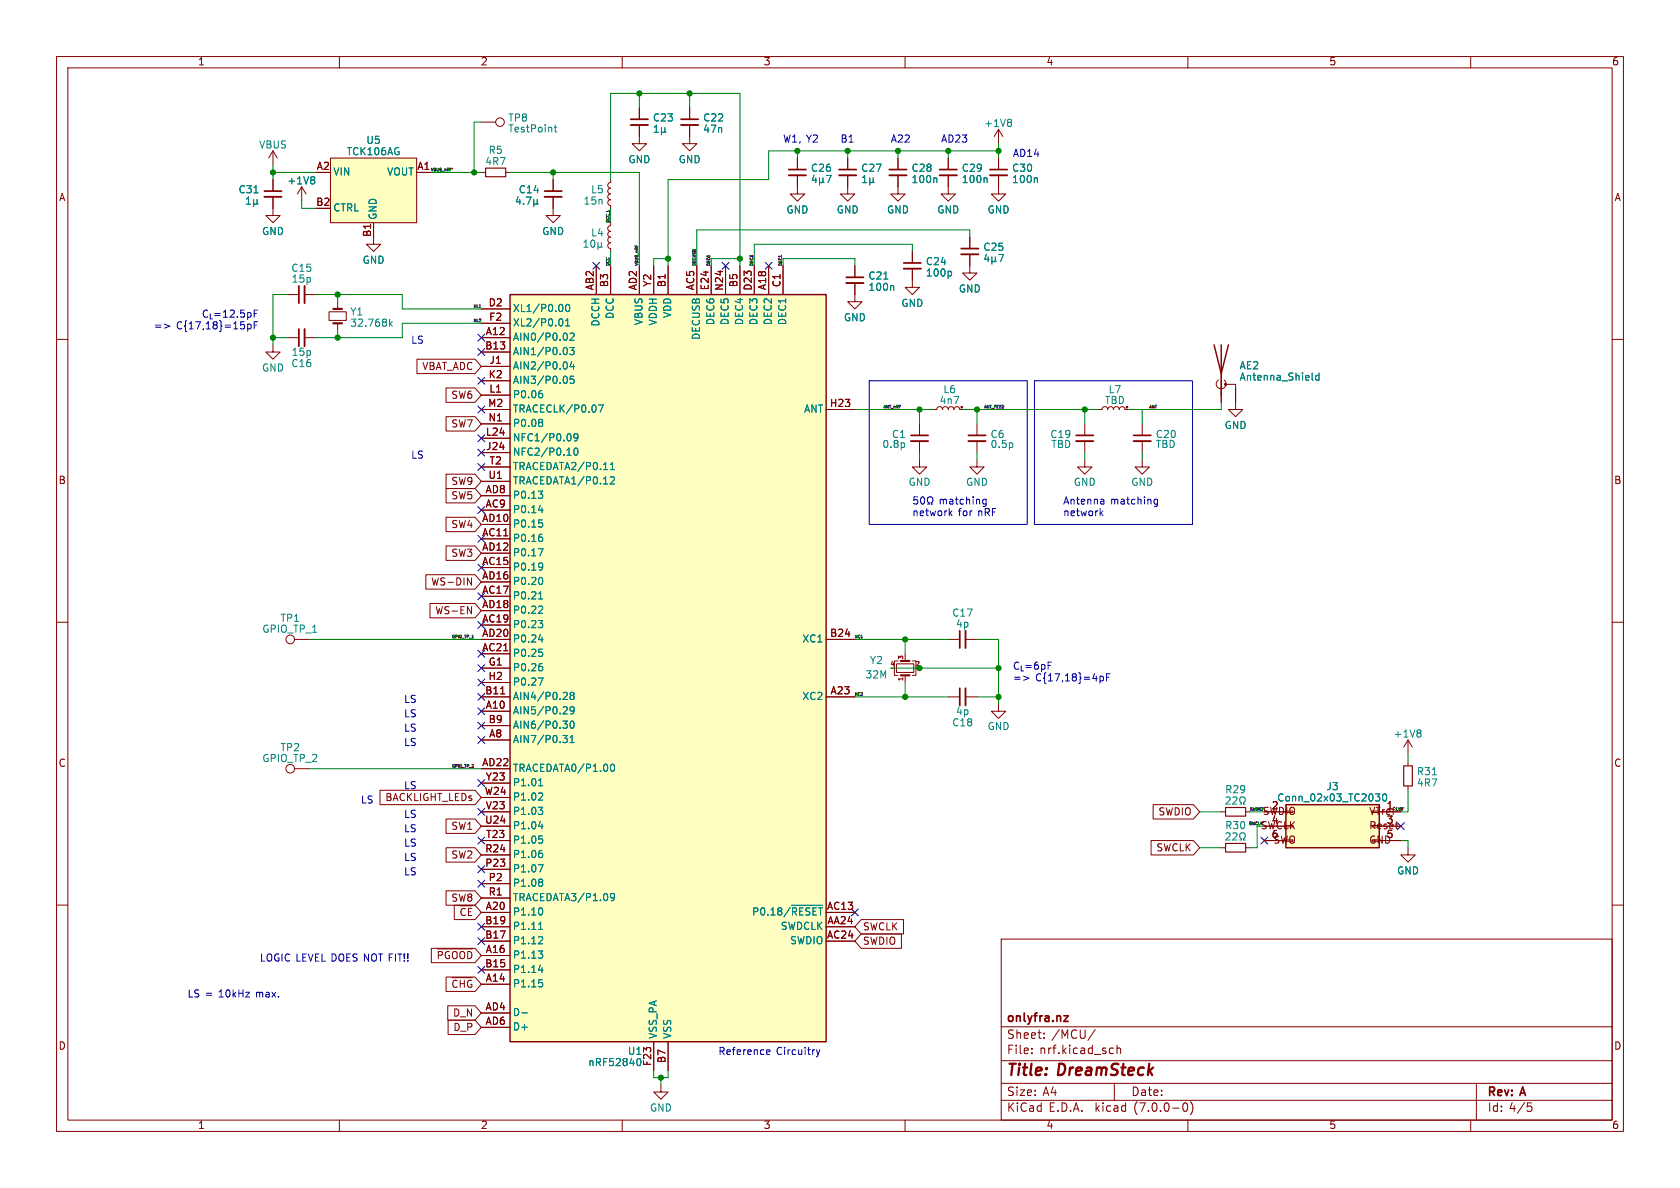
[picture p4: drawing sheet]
<svg xmlns="http://www.w3.org/2000/svg" width="297mm" height="210mm" viewBox="0 0 297 210" stroke-linecap="round" stroke-linejoin="round" font-family="sans-serif">
<g fill="none" stroke="#840000" stroke-width=".18">
<path d="M10 10h277v190h-277zM12 12h273v186h-273zM60 10v2M110 10v2M113 19.1v2M121.9 19.1v2M160 10v2M210 10v2M260 10v2M48.3 36.8v1.3h1.2l-1.2 1.3-1.3-1.3h1.3M48.3 26.7l-.8 1.2M48.3 26.7v2.5"/>
<path d="M48.3 31.8v2M48.3 26.7l.7 1.2M53.3 33l-.7 1.3M53.3 33v2.6M53.3 33l.8 1.3M58.4 27.9h15.3v11.5h-15.3zM66 39.4v3.8h1.3l-1.3 1.3-1.2-1.3h1.2M73.7 30.5h2.5M85.1 21.6h2.5M85.1 30.5h.8M89.4 30.5h.8M97.8 36.8v1.3h1.3l-1.3 1.3-1.3-1.3h1.3"/>
<path d="M97.8 31.8v2M107.9 31.8v.5l-.3 .1-.2 .4 .2 .3 .3 .2-.3 .1-.2 .4 .2 .3 .3 .2-.3 .1-.2 .4 .2 .4 .3 .1-.3 .1-.2 .4 .2 .4 .3 .1v.5M107.9 39.4v.5l-.3 .1-.2 .4 .2 .3 .3 .2-.3 .1-.1 .3v.4l.4 .2-.4 .2v.4l.1 .3 .3 .1M113 22.1v3.3h-1.2l1.2 1.3 1.3-1.3h-1.3M121.9 22.1v3.3h-1.3l1.3 1.3 1.3-1.3h-1.3M141 31v3.3h1.2l-1.2 1.3-1.3-1.3h1.3M141 27.9v2.1M149.9 33v1.3h1.2l-1.2 1.3-1.3-1.3h1.3M149.9 27.9v2.1M158.7 31v3.3h1.3l-1.3 1.3-1.2-1.3h1.2M158.7 27.9v2.1M167.6 31v3.3h1.3l-1.3 1.3-1.2-1.3h1.2"/>
<path d="M167.6 27.9v2.1M176.5 31v3.3h1.3l-1.3 1.3-1.2-1.3h1.2M176.5 22.9l-.7 1.2M176.5 22.9v2.5M176.5 27.9v2.1M176.5 22.9l.8 1.2M10 60h2M50.8 59.7h2M50.8 52.1h2M53.8 59.7h2.1M53.8 52.1h2.1M58.2 55.1h3v1.5h-3z"/>
<path d="M59.7 53.3v1.3M59.7 57.2v1.2M85.1 59.7h5.1M85.1 54.6h5.1M85.1 57.2h5.1M105.4 47v5.1M107.9 47v5.1M113 47v5.1M115.6 47v5.1M118.1 47v5.1M123.2 47v5.1M125.7 47v5.1"/>
<path d="M128.3 47v5.1M130.8 47v5.1M133.3 47v5.1M135.9 47v5.1M138.4 47v5.1M151.1 50v3.3h-1.2l1.2 1.3 1.3-1.3h-1.3M151.1 47v2M161.3 47.5v3.3h-1.3l1.3 1.3 1.3-1.3h-1.3M161.3 44.5v2M171.4 45v3.3h1.3l-1.3 1.2-1.2-1.2h1.2M171.4 41.9v2M285 60h2"/>
<path d="M48.3 61v1.2h1.2l-1.2 1.3-1.3-1.3h1.3M73.7 63.5h10.3l1.1 1.3-1.1 1.2h-10.3zM78.9 68.6h5.1l1.1 1.3-1.1 1.2h-5.1zM78.9 73.7h5.1l1.1 1.2-1.1 1.3h-5.1zM85.1 72.4h5.1M85.1 62.2h5.1M85.1 64.8h5.1M85.1 67.3h5.1M85.1 69.9h5.1M85.1 77.5h5.1M85.1 74.9h5.1M146 72.4h5.1"/>
<path d="M162.6 74.9v2.1M162.6 78v2M165.1 72.4h.5l.2-.4 .3-.1 .4 .1 .1 .4 .2-.4 .3-.1 .4 .1 .1 .4 .2-.4 .4-.1 .3 .1 .2 .4 .1-.4 .4-.1 .3 .1 .2 .4h.5M172.7 74.9v2.1M172.7 78v2M191.8 74.9v2.1M191.8 78v2M194.3 72.4h.5l.2-.4 .3-.1 .4 .1 .1 .4 .2-.4 .4-.1 .3 .1 .1 .4 .2-.4 .4-.1 .3 .1 .2 .4 .1-.4 .4-.1 .3 .1 .2 .4h.5M201.9 74.9v2.1M201.9 78v2M215.4 67.2a.85 .85 0 0 0-.1 1.2 .85 .85 0 0 0 1.2 0 .85 .85 0 0 0-.1-1.2M215.9 66v5.1"/>
<path d="M216.7 67.9h1.7v4.5h1.3l-1.3 1.3-1.2-1.3h1.2M78.9 86.4h5.1l1.1 1.2-1.1 1.3h-5.1zM78.9 83.8h5.1l1.1 1.3-1.1 1.3h-5.1zM78.9 91.4h5.1l1.1 1.3-1.1 1.3h-5.1zM78.9 96.5h5.1l1.1 1.3-1.1 1.3h-5.1zM85.1 95.3h5.1M85.1 90.2h5.1M85.1 92.7h5.1M85.1 97.8h5.1M85.1 87.6h5.1M85.1 80h5.1M85.1 82.6h5.1"/>
<path d="M85.1 85.1h5.1M162.6 81.3v1.3h1.2l-1.2 1.2-1.3-1.2h1.3M172.7 81.3v1.3h-1.3l1.3 1.2 1.3-1.2h-1.3M191.8 81.3v1.3h1.2l-1.2 1.2-1.3-1.2h1.3M201.9 81.3v1.3h-1.2l1.2 1.2 1.3-1.2h-1.3M10 110h2M52.1 113h2.5M75.3 101.6h8.7l1.1 1.3-1.1 1.2h-8.7zM76 106.7h8l1.1 1.3-1.1 1.2h-8zM82.6 107.2l.8 1.3v-1.3M82.6 102.2l.8 1.2v-1.2M85.1 113h5.1"/>
<path d="M85.1 100.3h5.1M85.1 105.4h5.1M85.1 110.5h5.1M85.1 115.6h5.1M85.1 102.9h5.1M85.1 108h5.1M85.1 118.1h5.1M146 113h5.1M158.5 117.3h3v1.6h-3zM158.7 116.8h-.6v2.6h.6M160 115.6v1.2M160 119.4v1.3"/>
<path d="M161.3 116.8h.6v2.6h-.6M167.6 113h2.1M170.7 113h2M285 110h2M52.1 135.9h2.5M67.2 139.7h16.8l1.1 1.3-1.1 1.2h-16.8zM85.1 135.9h5.1M85.1 123.2h5.1M85.1 125.7h5.1M85.1 130.8h5.1M85.1 128.3h5.1M85.1 120.7h5.1"/>
<path d="M85.1 138.4h5.1M88.5 122.7h.7M146 123.2h5.1M167.6 123.2h2.1M170.7 123.2h2M176.5 124.5v1.2h-1.2l1.2 1.3 1.3-1.3h-1.3M248.9 130.8v2.6M248.9 134.6v.8M248.9 138.9v.8M248.9 130.8l-.7 1.3M248.9 130.8l.8 1.3M10 160h2"/>
<path d="M78.9 149.9h5.1l1.1 1.2-1.1 1.3h-5.1zM78.9 157.5h5.1l1.1 1.3-1.1 1.2h-5.1zM78.9 144.8h5.1l1.1 1.3-1.1 1.2h-5.1zM85.1 156.2h5.1M85.1 153.7h5.1M85.1 158.8h5.1M85.1 151.1h5.1M85.1 148.6h5.1M85.1 146.1h5.1M85.1 143.5h5.1M85.1 141h5.1M203.5 148.6h7.5l1.1 1.3-1.1 1.2h-7.5z"/>
<path d="M203.9 142.2h7.1l1.1 1.3-1.1 1.3h-7.1zM215.9 143.5h.8M215.9 149.9h.8M220.2 143.5h.8M220.2 149.9h.8M223.5 148.6h3.8M223.5 146.1h3.8M223.5 143.5h3.8M243.8 148.6h3.8M243.8 146.1h3.8M243.8 143.5h3.8M248.9 149.9v1.2h1.3l-1.3 1.3-1.3-1.3h1.3"/>
<path d="M285 160h2M76.3 167.6h7.7l1.1 1.3-1.1 1.3h-7.7zM77.3 167.7h6.2M78.2 168.6l-.1-.3-.6-.1v1.3M78.9 172.7h5.1l1.1 1.3-1.1 1.3h-5.1zM79.2 177.8h4.8l1.1 1.3-1.1 1.2h-4.8zM79.4 168.3h-.5l-.2 .4M79.9 172.8h3.6M80 168.6a.42 .42 0 0 1 .4-.4 .42 .42 0 0 1 .4 .4M80.3 160h3.7l1.1 1.3-1.1 1.3h-3.7zM80.8 173.4l-.2-.1h-.3l-.3 .5M81.3 168.6a.42 .42 0 0 1 .4-.4 .42 .42 0 0 1 .4 .4"/>
<path d="M81.4 173.3v1.2M82.1 173.3v1.2M82.3 160.7l-.3-.1h-.3l-.2 .5M83.4 173.3h-.5l-.3 .5M83.4 168.7l-.2-.4-.5-.1v1.3M83.4 160.6h-.6v1.2M85.1 174h5.1M85.1 168.9h5.1M85.1 161.3h5.1M85.1 163.8h5.1M85.1 166.4h5.1M85.1 179.1h5.1"/>
<path d="M85.1 171.5h5.1M146 161.3h5.1M146 163.8h5.1M146 166.4h5.1M152.2 162.6h7.5v2.5h-7.5l-1.1-1.3zM152.2 165.1h7.2v2.5h-7.2l-1.1-1.2zM177 166h108v32h-108zM60 198v2M79.2 180.3h4.8l1.1 1.3-1.1 1.3h-4.8zM85.1 181.6h5.1M110 198v2M115.6 184.2v5"/>
<path d="M116.8 191.8v1.2h1.3l-1.3 1.3-1.2-1.3h1.2M118.1 184.2v5M160 198v2M177 194.5h108M177 191.5h108M177 187.5h108M177 181.5h108M184.6 183.4v.2M184.6 182.6v.2M193.6 182l-1.3 1.9M196.4 185.3h.4M196.8 186.2l-.4 .1"/>
<path d="M197 191.5v3M197.5 185.4l.2-.1h.3l.1 1M197.5 184.8v1.5M209.3 195h.2a.81 .81 0 0 1 .5 .6 .81 .81 0 0 1-.3 .8l-.1 .1a.81 .81 0 0 1-.6-.7 .81 .81 0 0 1 .3-.8zM210 198v2M210.5 194.7a1.72 1.72 0 0 1 0 2.3M260 198v2M261 191.5v6.5M270.2 195.5h.3l.3 .3-.1 .6-.5 .1"/>
<circle cx="88.4" cy="21.6" r=".76"/>
<circle cx="51.3" cy="113" r=".76"/>
<circle cx="51.3" cy="135.9" r=".76"/>
</g>
<g fill="none" stroke="#840000" stroke-width=".3">
<path d="M46.7 33.8h3.1M96.3 33.8h3M111.5 21.1h3.1M120.4 21.1h3M139.4 30h3.1M148.3 30h3.1M157.2 30h3.1M166.1 30h3.1M175 30h3.1M52.8 50.5v3.1M52.8 58.2v3M149.6 49h3.1"/>
<path d="M159.8 46.5h3M169.9 43.9h3.1M161 77h3.1M171.2 77h3M190.2 77h3.1M200.4 77h3.1M169.7 111.5v3.1M169.7 121.7v3M188.1 179.6h.8l-.8 1h.8"/>
</g>
<g fill="none" stroke="#840000" stroke-width=".33">
<path d="M46.7 34.8h3.1M96.3 34.8h3M111.5 22.1h3.1M120.4 22.1h3M139.4 31h3.1M148.3 31h3.1M157.2 31h3.1M166.1 31h3.1M175 31h3.1M53.8 50.5v3.1M53.8 58.2v3M149.6 50h3.1"/>
<path d="M159.8 47.5h3M169.9 45h3.1M161 78h3.1M171.2 78h3M190.2 78h3.1M200.4 78h3.1M170.7 111.5v3.1M170.7 121.7v3"/>
</g>
<g fill="none" stroke="#008484" stroke-width=".18">
<path d="M44.9 34.1h.7M55.4 31.2l.2 .3-.2 .3 .2 .2v.3l-.2 .2M98 22.5h.4M98.1 22.1v1.1l.3 .1M165.4 31.4l.2 .2v.7M174.3 31.4l.2 .2v.7M178.6 21.1l.2 .2-.2 .3 .2 .3v.2l-.2 .3M183.2 31.4l.2 .2v.7M68.9 56.4v1.3M69 57.2l.4 .5M69.4 56.8l-.5 .5M99.1 56.3a.68 .68 0 0 1 .4 .7 .68 .68 0 0 1-.4 .6"/>
<path d="M99.4 54v.8M100 57.6h.7M100 56.7l.4-.4v1.3M100.1 53.9l.2-.1a.68 .68 0 0 1 .4 .6 .68 .68 0 0 1-.4 .7l-.2-.1-.1-.4zM100.2 59.1v.8M100.8 59l.5-.1 .2 .3-.8 1h.8M156.2 49.3h.8M157.8 50.5l.2 .2v.6M168.1 48l.1 .2-.1 .5M95.8 69.6l.1 .2-.1 .5M95.8 74.2l.1 .2-.1 .2M95.8 74.7l.1 .2-.1 .4"/>
<path d="M100.2 61.7v.8M100.2 64.2v.8M100.2 66.7v.8M100.7 61.4h.8l-.4 .5 .3 .1v.6l-.1 .1-.6-.1M100.9 76.9v.8M101.1 63.9l-.3 .9h.8M101.4 64.4v.8M101.4 66.5h-.6v.6l.2-.1 .4 .1 .1 .1-.1 .5-.1 .1-.5-.1M101.6 79.3l.1-.1a.68 .68 0 0 1 .5 .6 .68 .68 0 0 1-.5 .7l-.1-.1-.2-.4zM102.2 77.2l-.3 .3h-.2l-.3-.3 .2-.5h.3l.2 .1a.84 .84 0 0 1-.3 1.1h-.2M105.8 71.6h.8l-.5 1.3M159.9 78.4v.6"/>
<path d="M179 78.4v.6M232 67.1l.1 .1M233.2 65.9v1.3M233.2 66.4h-.4l-.2 .2 .1 .5h.5M95.2 97h.8l-.5 1.3M95.2 86.8h.7l-.4 .5M95.2 90.2h.8M95.3 91.9h.6M95.8 87.4l.1 .2-.1 .4M95.8 92.5l.1 .1-.1 .5M95.8 95l.1 .2-.1 .5M95.8 99.6h.1a1.07 1.07 0 0 1-.1 1.1"/>
<path d="M100.2 80.5h.8M107.9 83h.7M107.9 82.1l.4-.4v1.3M108 84.3h.4l.2 .3-.7 1h.7M95.2 109.7h.7l-.4 .5M95.2 119.8h.8l-.5 1.3M95.2 105.9h.7M95.2 113.1h.8M95.3 114.8h.6M95.5 104.8l.1-.2v1.3M95.8 102.2l.1 .4-.1 .6M95.8 107.2l.1 .2v.3l-.7 .7h.7"/>
<path d="M95.8 110.2l.1 .2-.1 .5M95.8 115.3l.1 .2-.1 .5M95.8 117.9l.1 .1-.1 .5M95.9 100.1l-.1 .2M95.2 138.9h.7M95.5 137.8l.1-.2v1.3M99.5 130h.8l-.4 .5 .3 .1 .1 .4-.2 .3h-.4M99.5 126.2h.8M99.5 123.7h.8M99.5 127.5h.8l-.4 .5M100.2 125v.5M100.2 122.5v.4"/>
<path d="M100.2 128.1v.5M100.8 131.3h.7M100.8 130.4l.3-.4v1.3M100.9 127.6l.2-.1a.68 .68 0 0 1 .4 .6 .68 .68 0 0 1-.4 .6l-.2-.1-.1-.3zM101 122.9l-.2-.2 .2-.3h.4l.1 .2-.2 .3M101 122.9l-.2 .3v.3l.2 .2 .4-.1 .1-.2v-.2l-.2-.3M101 122.9h.3M101.5 125.5l-.2 .2h-.4l-.1-.2 .1-.5 .4-.1 .1 .1a.84 .84 0 0 1-.3 1.2h-.2M108 135.3l.2-.2a.68 .68 0 0 1 .5 .6 .68 .68 0 0 1-.5 .7l-.2-.3M251 129l.2 .3-.2 .3 .2 .2v.3l-.2 .2M253.2 137h.7M95.2 152.9h.8l-.5 1.2"/>
<path d="M95.2 142.7h.7l-.4 .5M95.2 146.1h.8M95.3 147.8h.6M95.8 140.2l.1 .2v.3l-.7 .7h.7M95.8 143.3l.1 .1-.1 .5M95.8 148.3l.1 .2-.1 .5M95.8 150.9l.1 .2-.1 .4M95.8 155.5l.1 .1-.1 .3M95.8 156l.1 .2-.1 .4M108 158.1l.2-.2 .4 .2a.84 .84 0 0 1-.3 1.1h-.3M108.6 158.5l-.2 .2-.4-.1M243.1 140.3h.8l-.4 .5 .4 .1v.5l-.2 .2h-.4"/>
<path d="M245 141.5a.68 .68 0 0 0-.3-1.2 .79 .79 0 0 0 0 1.3M92.3 179.1h.9M95.2 168.1h.7l-.4 .5M95.2 171.5h.8M95.2 164.3h.7M95.3 173.2h.6M95.5 163.2l.1-.2v1.3M95.8 173.7l.1 .2-.1 .5M95.8 160.6l.1 .4-.1 .6M95.8 165.6l.1 .2v.3l-.7 .7h.7M95.8 168.7l.1 .1-.1 .5M134 160.9l-.1-.4h-.6v1.3"/>
<path d="M134.5 161l.1-.4 .2-.1 .3 .1 .1 .4M136.3 160.8l.4-.3v1.3M137.6 160.9l-.1-.2 .2-.2 .5 .1v.3M139.7 160.4l-1.1 1.7M139.9 160h5.5M140.8 160.9l-.1-.4h-.6v1.3M142 160.5h-.6v1.3M143.2 160.5h-.5l-.2 .3M144.3 160.5h-.6v1.3M144.7 160.5h.7M145.1 160.5v1.3M113.2 187.4l.1 .5-.1 .4-.2 .1-.3-.1"/>
</g>
<g fill="#840000" stroke="#840000" stroke-width=".18">
<circle cx="199.2" cy="72" r=".15"/>
<circle cx="216.7" cy="67.9" r=".18"/>
<circle cx="170" cy="72" r=".15"/>
</g>
<g fill="#ffffc2" stroke="#ffffc2" stroke-width=".18">
<path d="M90.2 52.1h55.8v132.1h-55.8z"/>
<path d="M227.3 142.2h16.5v7.7h-16.5z"/>
<path d="M58.4 27.9h15.3v11.5h-15.3z"/>
</g>
<path d="M90.2 52.1h55.8v132.1h-55.8zM214.6 61l1.3 5 1.3-5M215.9 61v8.9M227.3 142.2h16.5v7.7h-16.5z" fill="none" stroke="#840000" stroke-width=".25"/>
<path d="M85.9 29.7h3.5v1.5h-3.5zM248.2 135.4h1.5v3.5h-1.5zM216.7 142.7h3.5v1.6h-3.5zM216.7 149.1h3.5v1.5h-3.5z" fill="none" stroke="#840000" stroke-width=".2"/>
<path d="M58.9 57.2h1.6M58.9 54.6h1.6M159.3 119.4h1.5M159.3 116.8h1.5" fill="none" stroke="#840000" stroke-width=".38"/>
<path d="M84.7 54.4h.3M84.8 54l.1-.1v.5M84.9 56.4l.1 .2-.3 .3h.3M83.4 112.8h.3M83.5 112.4l.1 .4M83.6 135.1l.1 .3-.3 .2h.3M248.2 142.8l-.1 .1" fill="none" stroke="#000" stroke-width=".18"/>
<g fill="none" stroke="#0000c2" stroke-width=".18">
<path d="M29.1 57.3l.9 .4-.9 .3M43.8 57.3v1.3M43.9 57.3l-.1 .1M44.1 57.3l.3 .2v.4l-.3 .2h-.3M44.9 57.5h.5M44.9 56.9v1.2M153.7 67.3h27.9v25.4h-27.9zM182.9 67.3h27.9v25.4h-27.9zM167.9 90.7l.4 .5M168.3 90.3l-.5 .5M173.7 88.9l.3 .2 .3-.1M174.3 88.3v1l-.2 .2h-.3"/>
<path d="M174.3 88.3h-.3l-.3 .2M194.6 90.7l.4 .5M195 90.3l-.5 .5M195.1 88.3l.1 .8M195.2 89l-.2 .1M195.2 88.6h-.2M204 88.9l.3 .2 .3-.1M204.6 88.3v1l-.2 .2h-.3M204.6 88.3h-.3l-.3 .2M180.9 119.5l1 .4-1 .4M194.6 119.5h.2l.3 .3-.1 .5-.4 .1M195.6 119.7h.4"/>
<path d="M196.2 119.1h-.6v1.3M135.6 186.4h.5M135.6 185.6h.4l.1 .3-.6 .1M144.3 185.6l.3 .8M144.6 186.4l-.3 .4M144.9 185.6l-.3 .8"/>
</g>
<g fill="none" stroke="#008400" stroke-width=".18">
<path d="M113 16.5v2.6M121.9 16.5v2.6M48.3 30.5h7.6M48.3 29.2v2.6M53.3 35.6v1.2h2.6M76.2 30.5h8.9M85.1 21.6h-1.3v8.9M90.2 30.5h22.8v16.5M97.8 30.5v1.3M107.9 31.8v-15.3h22.9v30.5M107.9 36.8v2.6M141 26.7v1.2"/>
<path d="M149.9 26.7v1.2M158.7 26.7v1.2M167.6 26.7v1.2M176.5 26.7h-40.6v5.1h-17.8v15.2M176.5 25.4v2.5M48.3 59.7h2.5M50.8 52.1h-2.5v8.9M55.9 52.1h15.2v2.5h14M59.7 52.1v1.2M59.7 58.4v1.3M85.1 57.2h-14v2.5h-15.2M107.9 44.5v2.5"/>
<path d="M118.1 45.7h-2.5v1.3M130.8 45.7h-5.1v1.3M138.4 47v-1.3h12.7v1.3M161.3 44.5v-1.3h-28v3.8M171.4 41.9v-1.3h-48.2v6.4M151.1 72.4h14M162.6 72.4v2.5M170.2 72.4h24.1M172.7 72.4v2.5M191.8 72.4v2.5M201.9 72.4v2.5M215.9 71.1v1.3h-16.5"/>
<path d="M162.6 80v1.3M172.7 80v1.3M191.8 80v1.3M201.9 80v1.3M54.6 113h30.5M151.1 113h16.5M157.5 118.1h19M160 113v2.6M172.7 113h3.8v11.5M54.6 135.9h30.5M151.1 123.2h16.5M160 120.7v2.5"/>
<path d="M172.7 123.2h3.8M248.9 139.7v3.8h-1.3M248.9 133.4v1.2M212.1 149.9h3.8M212.1 143.5h3.8M221 143.5h2.5M222.2 146.1v3.8h-1.2M247.6 148.6h1.3v1.3M115.6 189.2v1.3h2.5v-1.3M116.8 190.5v1.3"/>
</g>
<g fill="none" stroke="#000084" stroke-width=".18">
<path d="M84.5 59.1l1.2 1.2M85.7 59.1l-1.2 1.2M104.8 46.4l1.2 1.2M106 46.4l-1.2 1.2M127.7 46.4l1.2 1.2M128.9 46.4l-1.2 1.2M135.3 46.4l1.2 1.2M136.5 46.4l-1.2 1.2M84.5 61.6l1.2 1.2M84.5 66.7l1.2 1.2M84.5 71.8l1.2 1.2M84.5 76.9l1.2 1.2"/>
<path d="M84.5 79.4l1.2 1.2M85.7 66.7l-1.2 1.2M85.7 61.6l-1.2 1.2M85.7 71.8l-1.2 1.2M85.7 76.9l-1.2 1.2M85.7 79.4l-1.2 1.2M84.5 99.7l1.2 1.2M84.5 89.6l1.2 1.2M84.5 94.6l1.2 1.3M84.5 81.9l1.2 1.3M85.7 89.6l-1.2 1.2M85.7 99.7l-1.2 1.2"/>
<path d="M85.7 94.6l-1.2 1.3M85.7 81.9l-1.2 1.3M84.5 104.8l1.2 1.2M84.5 115l1.2 1.2M84.5 109.9l1.2 1.2M84.5 117.5l1.2 1.2M85.7 104.8l-1.2 1.2M85.7 115l-1.2 1.2M85.7 109.9l-1.2 1.2M85.7 117.5l-1.2 1.2M84.5 122.6l1.2 1.2M84.5 120l1.2 1.3"/>
<path d="M84.5 125.1l1.2 1.2M84.5 130.2l1.2 1.2M84.5 137.8l1.2 1.2M84.5 127.7l1.2 1.2M85.7 122.6l-1.2 1.2M85.7 120l-1.2 1.3M85.7 125.1l-1.2 1.2M85.7 130.2l-1.2 1.2M85.7 137.8l-1.2 1.2M85.7 127.7l-1.2 1.2M84.5 153.1l1.2 1.2M84.5 148l1.2 1.2"/>
<path d="M84.5 155.6l1.2 1.2M84.5 142.9l1.2 1.2M85.7 153.1l-1.2 1.2M85.7 148l-1.2 1.2M85.7 155.6l-1.2 1.2M85.7 142.9l-1.2 1.2M222.9 148l1.2 1.2M224.1 148l-1.2 1.2M247 145.4l1.3 1.3M248.3 145.4l-1.3 1.3M84.5 165.8l1.2 1.2M84.5 163.2l1.2 1.2"/>
<path d="M84.5 170.8l1.2 1.3M85.7 165.8l-1.2 1.2M85.7 163.2l-1.2 1.2M85.7 170.8l-1.2 1.3M150.5 160.7l1.2 1.2M151.7 160.7l-1.2 1.2"/>
</g>
<g fill="#008400" stroke="#008400" stroke-width=".18">
<circle cx="48.3" cy="30.5" r=".46"/>
<circle cx="48.3" cy="59.7" r=".46"/>
<circle cx="59.7" cy="52.1" r=".46"/>
<circle cx="118.1" cy="45.7" r=".46"/>
<circle cx="121.9" cy="16.5" r=".46"/>
<circle cx="113" cy="16.5" r=".46"/>
<circle cx="83.8" cy="30.5" r=".46"/>
<circle cx="97.8" cy="30.5" r=".46"/>
<circle cx="116.8" cy="190.5" r=".46"/>
<circle cx="59.7" cy="59.7" r=".46"/>
<circle cx="130.8" cy="45.7" r=".46"/>
<circle cx="158.7" cy="26.7" r=".46"/>
<circle cx="176.5" cy="26.7" r=".46"/>
<circle cx="141" cy="26.7" r=".46"/>
<circle cx="149.9" cy="26.7" r=".46"/>
<circle cx="167.6" cy="26.7" r=".46"/>
<circle cx="176.5" cy="123.2" r=".46"/>
<circle cx="162.6" cy="72.4" r=".46"/>
<circle cx="162.6" cy="118.1" r=".46"/>
<circle cx="160" cy="113" r=".46"/>
<circle cx="160" cy="123.2" r=".46"/>
<circle cx="176.5" cy="118.1" r=".46"/>
<circle cx="172.7" cy="72.4" r=".46"/>
<circle cx="191.8" cy="72.4" r=".46"/>
</g>
<g font-size="2.8" fill="#840000">
<text x="178" y="190.8">Title:</text>
<text x="187.1" y="190.8">DreamSteck</text>
</g>
<g font-size="2.1" fill="#840000">
<text x="178" y="183.9">Sheet:</text>
<text x="178" y="181.1">onlyfra.nz</text>
<text x="185.9" y="183.9">/MCU/</text>
<text x="178" y="186.6">File:</text>
<text x="183.8" y="186.6">nrf.kicad_sch</text>
<text x="178" y="196.8">KiCad</text>
<text x="178" y="194">Size:</text>
<text x="184.3" y="194">A4</text>
<text x="185.4" y="196.8">E.D.A.</text>
<text x="193.7" y="196.8">kicad</text>
<text x="200" y="194">Date:</text>
<text x="200.6" y="196.8">(7.0.0-0)</text>
<text x="263" y="194.2">Rev:</text>
<text x="263" y="196.8">Id: 4/5</text>
<text x="269" y="194.2">A</text>
</g>
<g font-size="1.8" fill="#840000">
<text x="35" y="11.8">1</text>
<text x="85" y="11.8">2</text>
<text x="135" y="11.8">3</text>
<text x="185" y="11.8">4</text>
<text x="235" y="11.8">5</text>
<text x="285" y="11.8">6</text>
<text x="10.4" y="35.8">A</text>
<text x="55.9" y="30.2">A2</text>
<text x="73.7" y="30.2">A1</text>
<text x="143.3" y="32.6">þÿ 4 µ 7</text>
<text x="285.4" y="35.8">A</text>
<text x="43.3" y="36.5">þÿ 1 µ</text>
<text x="55.8" y="36.6">B2</text>
<text x="65.8" y="41.9" transform="rotate(-90 65.8 41.9)">B1</text>
<text x="95.8" y="36.5">7 µ</text>
<text x="105.2" y="51.4" transform="rotate(-90 105.2 51.4)">AB2</text>
<text x="107.7" y="50.8" transform="rotate(-90 107.7 50.8)">B3</text>
<text x="112.8" y="51.4" transform="rotate(-90 112.8 51.4)">AD2</text>
<text x="115.3" y="50.7" transform="rotate(-90 115.3 50.7)">Y2</text>
<text x="117.9" y="50.8" transform="rotate(-90 117.9 50.8)">B1</text>
<text x="122.9" y="51.4" transform="rotate(-90 122.9 51.4)">AC5</text>
<text x="125.5" y="51.4" transform="rotate(-90 125.5 51.4)">E24</text>
<text x="128" y="51.5" transform="rotate(-90 128 51.5)">N24</text>
<text x="130.6" y="50.8" transform="rotate(-90 130.6 50.8)">B5</text>
<text x="133.1" y="51.4" transform="rotate(-90 133.1 51.4)">D23</text>
<text x="135.6" y="51.3" transform="rotate(-90 135.6 51.3)">A18</text>
<text x="138.2" y="50.8" transform="rotate(-90 138.2 50.8)">C1</text>
<text x="85.8" y="59.4">A12</text>
<text x="86.3" y="54.4">D2</text>
<text x="86.4" y="56.9">F2</text>
<text x="74.5" y="65.7">VBAT_ADC</text>
<text x="85.7" y="62">B13</text>
<text x="86.5" y="64.5">J1</text>
<text x="79.7" y="70.8">SW6</text>
<text x="86.3" y="67.1">K2</text>
<text x="86.4" y="69.6">L1</text>
<text x="79.7" y="75.8">SW7</text>
<text x="85.8" y="77.2">L24</text>
<text x="86.2" y="72.1">M2</text>
<text x="86.3" y="74.7">N1</text>
<text x="146.7" y="72.1">H23</text>
<text x="85.9" y="79.8">J24</text>
<text x="86.5" y="82.3">T2</text>
<text x="10.3" y="85.8">B</text>
<text x="79.7" y="88.5">SW5</text>
<text x="79.7" y="86">SW9</text>
<text x="85.8" y="89.9">AC9</text>
<text x="85.8" y="87.4">AD8</text>
<text x="86.3" y="84.8">U1</text>
<text x="285.3" y="85.8">B</text>
<text x="79.7" y="93.6">SW4</text>
<text x="85.2" y="95">AC11</text>
<text x="85.2" y="92.5">AD10</text>
<text x="79.7" y="98.7">SW3</text>
<text x="85.2" y="100.1">AC15</text>
<text x="85.2" y="97.5">AD12</text>
<text x="76.1" y="103.8">WS-DIN</text>
<text x="85.2" y="105.2">AC17</text>
<text x="85.2" y="102.6">AD16</text>
<text x="85.2" y="107.7">AD18</text>
<text x="76.8" y="108.9">WS-EN</text>
<text x="85.2" y="110.2">AC19</text>
<text x="85.2" y="112.8">AD20</text>
<text x="146.7" y="112.8">B24</text>
<text x="85.2" y="115.3">AC21</text>
<text x="86.3" y="117.9">G1</text>
<text x="85.7" y="122.9">B11</text>
<text x="85.8" y="125.5">A10</text>
<text x="86.3" y="120.4">H2</text>
<text x="146.8" y="122.9">A23</text>
<text x="86.3" y="128">B9</text>
<text x="86.4" y="130.6">A8</text>
<text x="10.3" y="135.8">C</text>
<text x="85.2" y="135.6">AD22</text>
<text x="285.3" y="135.8">C</text>
<text x="68" y="141.9">BACKLIGHT_LEDs</text>
<text x="85.6" y="140.7">W24</text>
<text x="85.8" y="143.3">V23</text>
<text x="85.8" y="138.2">Y23</text>
<text x="224.8" y="143.3">2</text>
<text x="245.1" y="143.3">1</text>
<text x="79.7" y="147">SW1</text>
<text x="85.7" y="145.8">U24</text>
<text x="85.9" y="148.3">T23</text>
<text x="204.7" y="144.4">SWDIO</text>
<text x="223.1" y="144.3">SWDIO</text>
<text x="224.8" y="145.8">4</text>
<text x="224.8" y="148.3">6</text>
<text x="225" y="149.4">SWO</text>
<text x="242.1" y="149.4">GND</text>
<text x="242.1" y="146.9">Reset</text>
<text x="242.1" y="144.3">VTref</text>
<text x="245.1" y="145.8">3</text>
<text x="245.1" y="148.3">5</text>
<text x="79.7" y="152">SW2</text>
<text x="85.7" y="153.4">P23</text>
<text x="85.7" y="150.9">R24</text>
<text x="86.3" y="156">P2</text>
<text x="204.3" y="150.8">SWCLK</text>
<text x="79.7" y="159.7">SW8</text>
<text x="85.8" y="161">A20</text>
<text x="86.3" y="158.5">R1</text>
<text x="146.1" y="161">AC13</text>
<text x="81.1" y="162.8">~{CE}</text>
<text x="85.7" y="166.1">B17</text>
<text x="85.7" y="163.6">B19</text>
<text x="146.1" y="166.1">AC24</text>
<text x="146.2" y="163.6">AA24</text>
<text x="152.6" y="164.7">SWCLK</text>
<text x="152.6" y="167.3">SWDIO</text>
<text x="77.1" y="170.4">~{PGOOD}</text>
<text x="85.7" y="171.2">B15</text>
<text x="85.8" y="173.7">A14</text>
<text x="85.8" y="168.7">A16</text>
<text x="79.7" y="175.5">~{CHG}</text>
<text x="80" y="180">D_N</text>
<text x="85.8" y="178.8">AD4</text>
<text x="10.3" y="185.8">D</text>
<text x="80" y="182.5">D_P</text>
<text x="85.8" y="181.4">AD6</text>
<text x="285.3" y="185.8">D</text>
<text x="115.3" y="188.5" transform="rotate(-90 115.3 188.5)">F23</text>
<text x="117.9" y="188" transform="rotate(-90 117.9 188)">B7</text>
<text x="35" y="199.8">1</text>
<text x="85" y="199.8">2</text>
<text x="135" y="199.8">3</text>
<text x="185" y="199.8">4</text>
<text x="235" y="199.8">5</text>
<text x="285" y="199.8">6</text>
</g>
<g font-size="1.8" fill="#008484">
<text x="89.8" y="21.8">TP8</text>
<text x="89.8" y="23.7">TestPoint</text>
<text x="115.4" y="21.8">C23</text>
<text x="115.4" y="23.8">þÿ 1 µ</text>
<text x="124.3" y="21.8">C22</text>
<text x="124.3" y="23.8">47n</text>
<text x="173.9" y="22.7">+1V8</text>
<text x="45.7" y="26.5">VBUS</text>
<text x="61.2" y="27.7">TCK106AG</text>
<text x="64.7" y="25.7">U5</text>
<text x="85.7" y="29.5">4R7</text>
<text x="86.3" y="27.5">R5</text>
<text x="111" y="29.1">GND</text>
<text x="119.9" y="29.1">GND</text>
<text x="42.1" y="34.5">C31</text>
<text x="50.7" y="32.9">+1V8</text>
<text x="58.9" y="31.3">VIN</text>
<text x="68.3" y="31.3">VOUT</text>
<text x="91.6" y="34.5">C14</text>
<text x="104.4" y="34.4">L5</text>
<text x="143.3" y="30.6">C26</text>
<text x="152.2" y="30.6">C27</text>
<text x="152.2" y="32.6">þÿ 1 µ</text>
<text x="161.1" y="30.6">C28</text>
<text x="161.1" y="32.6">100n</text>
<text x="170" y="30.6">C29</text>
<text x="170" y="32.6">100n</text>
<text x="178.9" y="30.6">C30</text>
<text x="178.9" y="32.6">100n</text>
<text x="46.3" y="41.8">GND</text>
<text x="58.9" y="37.7">CTRL</text>
<text x="66.9" y="38.9" transform="rotate(-90 66.9 38.9)">GND</text>
<text x="91" y="36.5">þÿ 4 .. 7 µ</text>
<text x="91" y="36.5">þÿ 4</text>
<text x="95.8" y="41.8">GND</text>
<text x="103.1" y="36.4">15n</text>
<text x="139" y="38">GND</text>
<text x="147.9" y="38">GND</text>
<text x="156.8" y="38">GND</text>
<text x="165.6" y="38">GND</text>
<text x="174.5" y="38">GND</text>
<text x="64" y="46.9">GND</text>
<text x="102.9" y="44.1">þÿ 1</text>
<text x="104.4" y="42.1">L4</text>
<text x="106.8" y="44.1">0 µ</text>
<text x="163.6" y="47.2">C24</text>
<text x="173.8" y="44.6">C25</text>
<text x="173.8" y="46.6">þÿ 4 µ 7</text>
<text x="51.4" y="48.3">C15</text>
<text x="51.5" y="50.2">15p</text>
<text x="153.5" y="49.7">C21</text>
<text x="153.5" y="51.7">100n</text>
<text x="163.6" y="49.2">100p</text>
<text x="169.5" y="52">GND</text>
<text x="61.9" y="56">Y1</text>
<text x="61.9" y="58">32.768k</text>
<text x="90.7" y="55.4">XL1/P0.00</text>
<text x="90.7" y="58">XL2/P0.01</text>
<text x="106.2" y="57.8" transform="rotate(-90 106.2 57.8)">DCCH</text>
<text x="108.8" y="56.5" transform="rotate(-90 108.8 56.5)">DCC</text>
<text x="113.9" y="57.6" transform="rotate(-90 113.9 57.6)">VBUS</text>
<text x="116.4" y="57.7" transform="rotate(-90 116.4 57.7)">VDDH</text>
<text x="118.9" y="56.3" transform="rotate(-90 118.9 56.3)">VDD</text>
<text x="126.6" y="57.6" transform="rotate(-90 126.6 57.6)">DEC6</text>
<text x="129.1" y="57.6" transform="rotate(-90 129.1 57.6)">DEC5</text>
<text x="131.6" y="57.6" transform="rotate(-90 131.6 57.6)">DEC4</text>
<text x="134.2" y="57.6" transform="rotate(-90 134.2 57.6)">DEC3</text>
<text x="136.7" y="57.6" transform="rotate(-90 136.7 57.6)">DEC2</text>
<text x="139.3" y="57.6" transform="rotate(-90 139.3 57.6)">DEC1</text>
<text x="149.1" y="57.1">GND</text>
<text x="159.3" y="54.5">GND</text>
<text x="46.3" y="66">GND</text>
<text x="51.4" y="65.2">C16</text>
<text x="51.5" y="63.2">15p</text>
<text x="90.7" y="60.5">AIN0/P0.02</text>
<text x="90.7" y="63.1">AIN1/P0.03</text>
<text x="90.7" y="65.6">AIN2/P0.04</text>
<text x="124" y="60.2" transform="rotate(-90 124 60.2)">DECUSB</text>
<text x="219.1" y="65.6">AE2</text>
<text x="90.7" y="68.1">AIN3/P0.05</text>
<text x="90.7" y="70.7">P0.06</text>
<text x="166" y="71.7">4n7</text>
<text x="166.7" y="69.8">L6</text>
<text x="195.3" y="71.7">TBD</text>
<text x="195.9" y="69.8">L7</text>
<text x="219.1" y="67.6">Antenna_Shield</text>
<text x="90.7" y="73.2">TRACECLK/P0.07</text>
<text x="90.7" y="75.8">P0.08</text>
<text x="142" y="73.2">ANT</text>
<text x="157.6" y="77.7">C1</text>
<text x="175.1" y="77.7">C6</text>
<text x="185.6" y="77.7">C19</text>
<text x="204.3" y="77.7">C20</text>
<text x="216.4" y="76.1">GND</text>
<text x="90.7" y="80.8">NFC2/P0.10</text>
<text x="90.7" y="78.3">NFC1/P0.09</text>
<text x="90.7" y="83.4">TRACEDATA2/P0.11</text>
<text x="155.9" y="79.5">0.8p</text>
<text x="175.1" y="79.5">0.5p</text>
<text x="185.8" y="79.5">TBD</text>
<text x="204.3" y="79.5">TBD</text>
<text x="90.7" y="88.5">P0.13</text>
<text x="90.7" y="85.9">TRACEDATA1/P0.12</text>
<text x="160.6" y="86.2">GND</text>
<text x="170.7" y="86.2">GND</text>
<text x="189.8" y="86.2">GND</text>
<text x="199.9" y="86.2">GND</text>
<text x="90.7" y="91">P0.14</text>
<text x="90.7" y="93.5">P0.15</text>
<text x="90.7" y="96.1">P0.16</text>
<text x="90.7" y="101.2">P0.19</text>
<text x="90.7" y="98.6">P0.17</text>
<text x="90.7" y="106.2">P0.21</text>
<text x="90.7" y="103.7">P0.20</text>
<text x="46.3" y="112.1">GPIO_TP_1</text>
<text x="49.5" y="110.2">TP1</text>
<text x="90.7" y="111.3">P0.23</text>
<text x="90.7" y="108.8">P0.22</text>
<text x="90.7" y="113.9">P0.24</text>
<text x="141.7" y="113.9">XC1</text>
<text x="168.3" y="109.3">C17</text>
<text x="168.9" y="111.2">4p</text>
<text x="90.7" y="116.4">P0.25</text>
<text x="90.7" y="118.9">P0.26</text>
<text x="153.7" y="117.7">Y2</text>
<text x="90.7" y="124">AIN4/P0.28</text>
<text x="90.7" y="121.5">P0.27</text>
<text x="141.7" y="124">XC2</text>
<text x="152.9" y="120.2">32M</text>
<text x="90.7" y="126.6">AIN5/P0.29</text>
<text x="90.7" y="131.6">AIN7/P0.31</text>
<text x="90.7" y="129.1">AIN6/P0.30</text>
<text x="168.3" y="128.7">C18</text>
<text x="168.9" y="126.7">4p</text>
<text x="174.5" y="129.3">GND</text>
<text x="246.3" y="130.7">+1V8</text>
<text x="46.3" y="135">GPIO_TP_2</text>
<text x="49.5" y="133.1">TP2</text>
<text x="90.7" y="136.7">TRACEDATA0/P1.00</text>
<text x="250.4" y="137.3">R31</text>
<text x="90.7" y="141.8">P1.02</text>
<text x="90.7" y="139.3">P1.01</text>
<text x="216.4" y="142.5">þÿ 2</text>
<text x="216.5" y="140.5">R29</text>
<text x="225.7" y="142">Conn_02x03_TC2030</text>
<text x="234.4" y="140">J3</text>
<text x="250.4" y="139.3">4R7</text>
<text x="90.7" y="149.4">P1.05</text>
<text x="90.7" y="146.9">P1.04</text>
<text x="90.7" y="144.3">P1.03</text>
<text x="216.4" y="148.9">þÿ 2</text>
<text x="216.5" y="146.9">R30</text>
<text x="220.3" y="148.9">2 ©</text>
<text x="90.7" y="154.5">P1.07</text>
<text x="90.7" y="152">P1.06</text>
<text x="246.9" y="154.9">GND</text>
<text x="90.7" y="157">P1.08</text>
<text x="90.7" y="159.6">TRACEDATA3/P1.09</text>
<text x="90.7" y="162.1">P1.10</text>
<text x="90.7" y="167.2">P1.12</text>
<text x="90.7" y="164.7">P1.11</text>
<text x="132.8" y="162.7">P0.18/~{RESET}</text>
<text x="137.9" y="164.7">SWDCLK</text>
<text x="139.5" y="167.2">SWDIO</text>
<text x="90.7" y="169.7">P1.13</text>
<text x="90.7" y="172.3">P1.14</text>
<text x="90.7" y="174.8">P1.15</text>
<text x="90.7" y="179.9">D-</text>
<text x="90.7" y="182.4">D+</text>
<text x="116.4" y="183.6" transform="rotate(-90 116.4 183.6)">VSS_PA</text>
<text x="118.9" y="183.6" transform="rotate(-90 118.9 183.6)">VSS</text>
<text x="103.9" y="188.7">nRF52840</text>
<text x="110.9" y="186.7">U1</text>
<text x="114.8" y="196.8">GND</text>
</g>
<g font-size="1.8" fill="#0000c2">
<text x="138.4" y="25.4">W1, Y2</text>
<text x="148.6" y="25.4">B1</text>
<text x="157.5" y="25.4">A22</text>
<text x="166.4" y="25.4">AD23</text>
<text x="179.1" y="27.9">AD14</text>
<text x="27.1" y="58.4">=&gt;</text>
<text x="31.1" y="58.4">C{17,18}=15pF</text>
<text x="35.6" y="56.4">C_{L}=12.5pF</text>
<text x="72.6" y="61">LS</text>
<text x="72.6" y="81.3">LS</text>
<text x="161.3" y="89.4">þÿ 5</text>
<text x="165.1" y="89.4">0matching</text>
<text x="166.6" y="89.4">©</text>
<text x="188" y="89.4">Antenna</text>
<text x="196.3" y="89.4">matching</text>
<text x="161.3" y="91.4">network</text>
<text x="169.4" y="91.4">for</text>
<text x="173" y="91.4">nRF</text>
<text x="188" y="91.4">network</text>
<text x="179.1" y="118.6">C_{L}=6pF</text>
<text x="71.3" y="124.5">LS</text>
<text x="179.1" y="120.7">=&gt;</text>
<text x="183.1" y="120.7">C{17,18}=4pF</text>
<text x="71.3" y="127">LS</text>
<text x="71.3" y="129.5">LS</text>
<text x="71.3" y="132.1">LS</text>
<text x="63.7" y="142.2">LS</text>
<text x="71.3" y="139.7">LS</text>
<text x="71.3" y="149.9">LS</text>
<text x="71.3" y="147.3">LS</text>
<text x="71.3" y="144.8">LS</text>
<text x="71.3" y="154.9">LS</text>
<text x="71.3" y="152.4">LS</text>
<text x="45.8" y="170.2">LOGIC LEVEL DOES NOT FIT!!</text>
<text x="33" y="176.5">LS =</text>
<text x="38.6" y="176.5">10kHz</text>
<text x="45.3" y="176.5">max.</text>
<text x="127" y="186.7">Reference</text>
<text x="137.3" y="186.7">Circuitry</text>
</g>
<text font-size="1.8" x="220.3" y="142.5">2 ©</text>
<text font-size="1.8" fill="#008400" x="222.7" y="146.9">SWCLK</text>
<g font-size="1.1" fill="#840000">
<text x="157.3" y="117.9">4</text>
<text x="159.8" y="116.7" transform="rotate(-90 159.8 116.7)">3</text>
<text x="161.8" y="117.9">2</text>
<text x="159.8" y="120.5" transform="rotate(-90 159.8 120.5)">1</text>
</g>
<g font-size=".7">
<text x="76.2" y="30.3">VBUS_nRF'</text>
<text x="107.8" y="39.4" transform="rotate(-90 107.8 39.4)">DCC_L</text>
<text x="107.8" y="47" transform="rotate(-90 107.8 47)">DCC</text>
<text x="112.9" y="47" transform="rotate(-90 112.9 47)">VBUS_nRF</text>
<text x="123.1" y="47" transform="rotate(-90 123.1 47)">DECUSB</text>
<text x="125.6" y="47" transform="rotate(-90 125.6 47)">DEC6</text>
<text x="133.2" y="47" transform="rotate(-90 133.2 47)">DEC3</text>
<text x="138.3" y="47" transform="rotate(-90 138.3 47)">DEC1</text>
<text x="83.5" y="57">XL2</text>
<text x="83.5" y="54.5">XL1</text>
<text x="156.2" y="72.3">ANT_nRF</text>
<text x="174" y="72.3">ANT_FEED</text>
<text x="203.2" y="72.3">ANT</text>
<text x="79.7" y="112.9">GPIO_TP_1</text>
<text x="151.1" y="112.9">XC1</text>
<text x="151.1" y="123.1">XC2</text>
<text x="79.7" y="135.8">GPIO_TP_2</text>
<text x="220.7" y="143.4">SWDIO'</text>
<text x="246.4" y="143.4">1V8'</text>
<text x="220.5" y="145.9">SWCLK'</text>
</g>
</svg>
